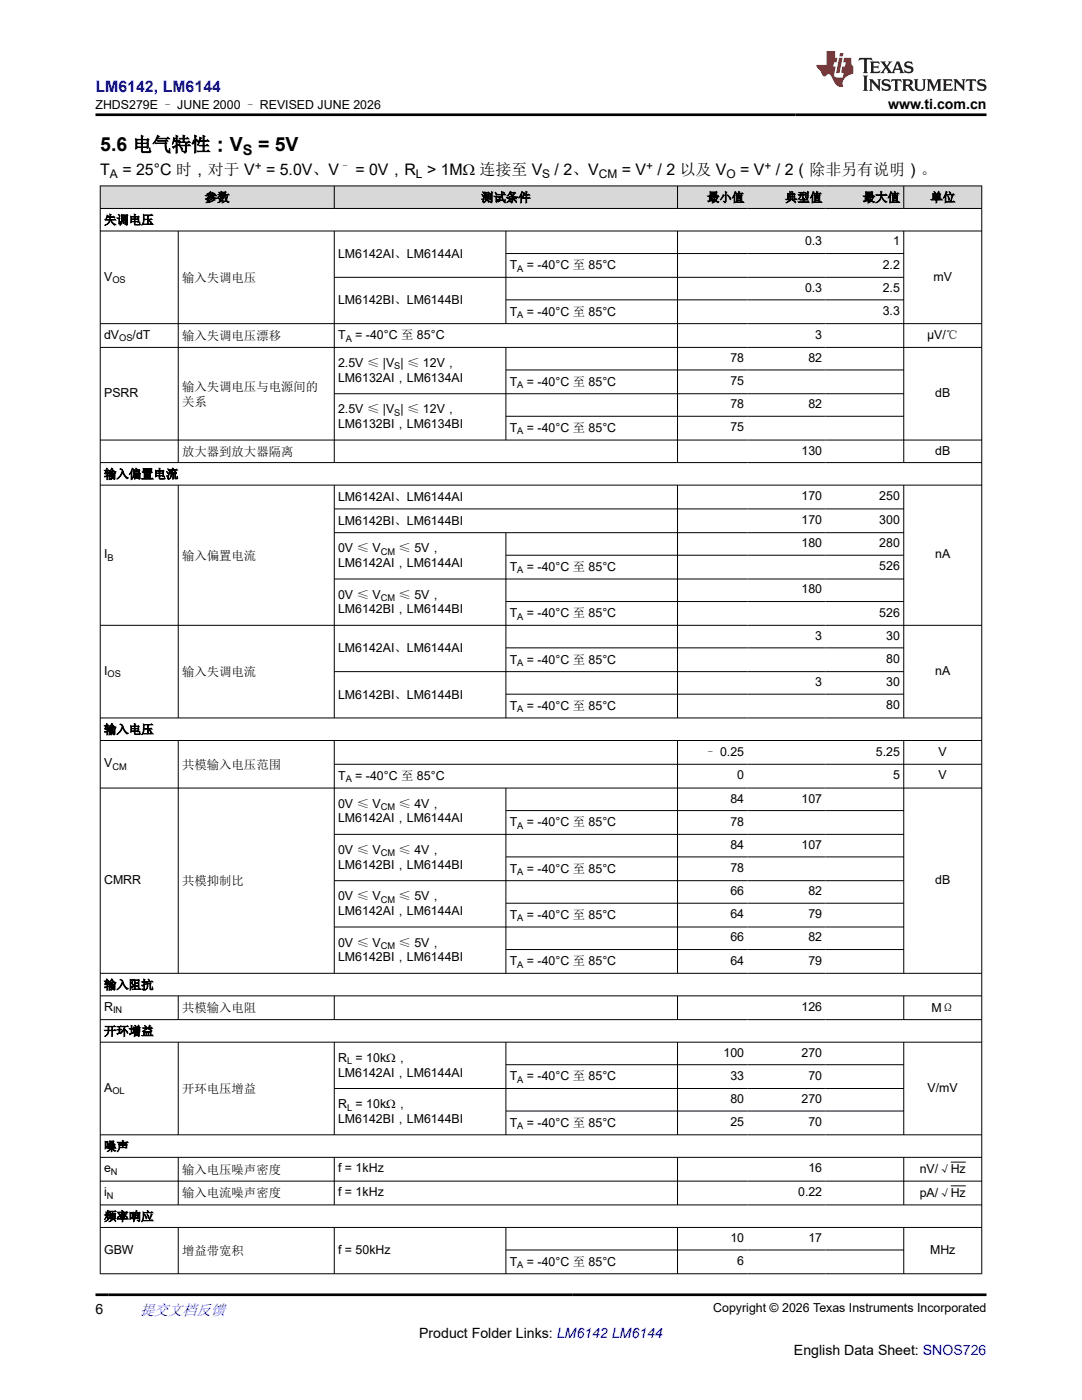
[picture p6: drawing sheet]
<svg xmlns="http://www.w3.org/2000/svg" width="216mm" height="279mm" viewBox="0 0 216 279" stroke-linecap="round" stroke-linejoin="round" font-family="sans-serif">
<g fill="#d8d8d8">
<path d="M20 37.1h175.9v4.5h-175.9z" fill-rule="evenodd"/>
<path d="M20.1 37.2h46.5v4.3h-46.5z" fill-rule="evenodd"/>
<path d="M66.8 37.2h68.3v4.3h-68.3z" fill-rule="evenodd"/>
<path d="M135.3 37.2h13.9v4.3h-13.9z" fill-rule="evenodd"/>
<path d="M149.2 37.2h15.6v4.3h-15.6z" fill-rule="evenodd"/>
<path d="M164.8 37.2h15.5v4.3h-15.5z" fill-rule="evenodd"/>
<path d="M180.4 37.2h15.4v4.3h-15.4z" fill-rule="evenodd"/>
</g>
<g fill="none" stroke="#000" stroke-width=".2">
<path d="M19.9 37.1h176.1M20 37v217.3M66.7 37v4.7M135.2 37v4.7M180.3 37v4.7M195.9 37v217.3M19.9 41.6h176.1M19.9 46.1h176.1M35.6 46.1v46.3M66.7 46.1v46.3M66.7 55.3h113.7M100.9 46.1v18.6"/>
<path d="M100.9 50.6h79.5M100.9 59.8h79.5M135.2 46.1v46.3M180.3 46.1v46.3M19.9 64.6h176.1M19.9 69.3h176.1M100.9 69.3v18.6M100.9 73.8h79.5M180.4 78.6h-113.7M19.9 87.8h176.1M19.9 92.3h176.1M19.9 96.8h176.1"/>
<path d="M35.6 96.8v46.5M66.7 96.8v46.5M100.9 83.1h79.5M135.2 96.8v46.5M180.3 96.8v46.5M66.7 101.6h113.7M66.7 106.3h113.7M100.9 106.3v37M100.9 110.8h79.5M180.4 115.6h-113.7M19.9 124.8h176.1M66.7 134h113.7"/>
<path d="M100.9 120.1h79.5M100.9 129.3h79.5M100.9 138.5h79.5M19.9 143.3h176.1M19.9 147.8h176.1M19.9 157.3h176.1M35.6 147.8v46.5M66.7 147.8v46.5M66.7 152.5h129.3M100.9 157.3v37M135.2 147.8v46.5M180.3 147.8v46.5"/>
<path d="M66.7 166.5h113.7M66.7 175.8h113.7M100.9 161.8h79.5M100.9 171h79.5M19.9 194.2h176.1M19.9 198.7h176.1M35.6 198.7v4.9M66.7 198.7v4.9M66.7 185h113.7M100.9 180.3h79.5M100.9 189.5h79.5M135.2 198.7v4.9"/>
<path d="M180.3 198.7v4.9M19.9 203.5h176.1M19.9 208h176.1M35.6 208v18.5M66.7 208v18.5M66.7 217.2h113.7M100.9 208v18.5M100.9 212.5h79.5M135.2 208v18.5M180.3 208v18.5M19.9 226.5h176.1M19.9 231h176.1"/>
<path d="M19.9 235.7h176.1M35.6 231v9.5M66.7 231v9.5M100.9 221.7h79.5M135.2 231v9.5M180.3 231v9.5M189.7 231.9h3M189.7 236.7h3M19.9 240.5h176.1M19.9 245h176.1M19.9 254.2h176.1M35.6 245v9.3"/>
<path d="M66.7 245v9.3M100.9 245v9.3M100.9 249.5h79.5M135.2 245v9.3M180.3 245v9.3"/>
</g>
<path d="M171.5 11.6l-.2 .5 .5-.2h.6v.1v2.2l-.2 .4h1l-.2-.4v-2.2v-.1h.5l.6 .2-.2-.5zM173.6 12.3l.2 .4v1.5l-.2 .4h1.9l.1-.6a1.08 1.08 0 0 1-1.3 .2v-.7h.6l.4 .2v-.7l-.4 .2h-.6v-.5l.2-.2a1 1 0 0 1 1 .3l-.1-.5zM175.7 12.3l.9 1.1-1 1.2h.9l-.2-.2 .5-.8 .4 .8-.2 .2h1.6l-.2-.2 .2-.5h.9l.1 .5-.1 .2h.9l-.2-.3-.8-2h-.5l-.9 2.2-.9-1.1 .9-1.1h-.8l.2 .2-.4 .6-.4-.6 .2-.2zM179 12.7l.4 1h-.7zM180.7 12.4a.65 .65 0 0 0-.2 .7 .65 .65 0 0 0 .6 .5l.6 .1 .1 .3a.79 .79 0 0 1-.7 .4 .79 .79 0 0 1-.7-.5l.1 .7 .2-.1a.93 .93 0 0 0 1.1 .1 .93 .93 0 0 0 .4-1 1.46 1.46 0 0 0-1.2-.6l-.1-.3a1.09 1.09 0 0 1 1.2 .2l-.2-.6-.1 .1-.5-.2zM172.2 15.1l.2 .4v2.2l-.2 .4h1l-.2-.4v-2.2l.2-.4zM173.4 15.8l.2 .4v1.5l-.2 .4h.8l-.3-.4 .1-1.3 1.6 1.8v-2l.2-.4h-.7l.1 .2 .1 1.1-1.2-1.3zM176.2 15.9a.65 .65 0 0 0-.2 .8 .65 .65 0 0 0 .6 .4l.6 .2 .1 .2a.79 .79 0 0 1-.7 .4 .79 .79 0 0 1-.7-.5l.1 .7 .2-.1a.93 .93 0 0 0 1.1 .1 .93 .93 0 0 0 .4-.9 1.46 1.46 0 0 0-1.2-.6l-.1-.4a1.09 1.09 0 0 1 1.2 .2l-.1-.6-.2 .1-.5-.1zM177.9 15.8l-.1 .6a.63 .63 0 0 1 .8-.3v1.6l-.3 .4h1l-.2-.4v-1.6a.66 .66 0 0 1 .8 .3l-.1-.6zM180 15.8l.2 .4v1.5l-.2 .4h1l-.2-.2-.1-.7h.5l.1 .2a.79 .79 0 0 0 1.2 .6l-1-.9a.61 .61 0 0 0 .6-.6 .61 .61 0 0 0-.5-.7zM180.8 16.1h.1a.47 .47 0 0 1 .5 .1 .47 .47 0 0 1 .1 .5l-.1 .1-.7 .1zM182.3 15.8l.2 .2a2.27 2.27 0 0 0 .4 2 1.04 1.04 0 0 0 1.7-.7v-1.3l.2-.2h-.8l.2 .4v1.1a.6 .6 0 0 1-.6 .6 .6 .6 0 0 1-.6-.6v-1.1l.3-.4zM184.9 15.8l.2 .4v1.5l-.2 .4h.8l-.3-.4v-1.4l.9 1.9 .9-1.9v1.4l-.3 .4h1l-.2-.4v-1.5l.2-.4h-.8l-.7 1.5-.6-1.5zM188.1 15.8l.2 .4v1.5l-.2 .4h1.9l.1-.6a1.09 1.09 0 0 1-1.3 .2v-.7h.6l.4 .2v-.6l-.4 .2h-.6v-.6l.2-.1a1.01 1.01 0 0 1 1 .3l-.1-.6zM190.2 15.8l.3 .4v1.5l-.3 .4h.8l-.2-.4v-1.3l1.6 1.8v-2l.2-.4h-.7l.2 .2v1.1l-1.2-1.3zM192.8 15.8l-.1 .6a.63 .63 0 0 1 .8-.3v1.6l-.3 .4h1l-.2-.4v-1.6a.66 .66 0 0 1 .8 .3l-.1-.6zM195.2 15.9a.65 .65 0 0 0-.2 .8 .65 .65 0 0 0 .6 .4l.6 .2 .2 .2a.79 .79 0 0 1-.7 .4 .79 .79 0 0 1-.7-.5l.1 .7 .2-.1a.93 .93 0 0 0 1 .1 .93 .93 0 0 0 .5-.9 1.46 1.46 0 0 0-1.3-.6v-.4a1.09 1.09 0 0 1 1.2 .2l-.2-.6-.2 .1-.5-.1z" fill="#231f20"/>
<path d="M164.9 10.2v2.8h-2l.1 .3 .8 1a.95 .95 0 0 0 1 .9 .59 .59 0 0 1 .5-.4 .59 .59 0 0 1 .5 .4l.4 .7a1.59 1.59 0 0 0 2.1 1.4 1.61 1.61 0 0 1 1-2.3l1-.3-.1-1.5a1.59 1.59 0 0 1-.3-1.7h-1.5l-.2 .9h.6l-.2 .9h-.5l-.2 1v.2l.4 .1-.1 .9h-.7a.73 .73 0 0 1-1-.7l.3-1.5h-.5l.1-.9h.5l.2-.9h-.5v-1.3zM167.4 11.5l-.6 3.1h.7l.6-3.1zM167.6 10.6l-.1 .6h.7l.1-.6z" fill="#ed1c24"/>
<path d="M19 22.9h177.8M19 258.4h177.8" fill="none" stroke="#000" stroke-width=".53"/>
<g font-size="3.9">
<text x="20" y="30.2">5.6 电气特性：V</text>
<text x="51.5" y="30.2">= 5V</text>
</g>
<text font-size="3.2" fill="#00f" x="19" y="18.3">LM6142, LM6144</text>
<g font-size="3.2">
<text x="20" y="34.9">T</text>
<text x="24.4" y="34.9">= 25°C 时，对于 V</text>
<text x="53.1" y="34.9">= 5.0V、V</text>
<text x="70.9" y="34.9">= 0V，R &gt; 1MΩ 连接至 V</text>
<text x="110.7" y="34.9">/ 2、V</text>
<text x="124.1" y="34.9">= V</text>
<text x="131.2" y="34.9">/ 2 以及 V</text>
<text x="147.7" y="34.9">= V</text>
<text x="154.8" y="34.9">/ 2（除非另有说明）。</text>
</g>
<text font-size="3" fill="#00f" x="27.9" y="262.4">提交文档反馈</text>
<text font-size="2.9" x="48.5" y="31">S</text>
<g font-size="2.8">
<text x="177.2" y="21.7">www.ti.com.cn</text>
<text x="19" y="262.1">6</text>
<text x="83.6" y="266.9">Product Folder Links: LM6142 LM6144</text>
<text x="158.4" y="270.3">English Data Sheet: SNOS726</text>
</g>
<g font-size="2.5">
<text x="19" y="21.8">ZHDS279E – JUNE 2000 – REVISED JUNE 2026</text>
<text x="40.9" y="40.2">参数</text>
<text x="96" y="40.2">测试条件</text>
<text x="141.1" y="40.2">最小值</text>
<text x="156.7" y="40.2">典型值</text>
<text x="172.2" y="40.2">最大值</text>
<text x="185.6" y="40.2">单位</text>
<text x="20.8" y="44.7">失调电压</text>
<text x="67.5" y="51.5">LM6142AI、LM6144AI</text>
<text x="101.7" y="53.7">T</text>
<text x="105.1" y="53.7">= -40°C 至 85°C</text>
<text x="160.6" y="49">0.3</text>
<text x="176.1" y="53.6">2.2</text>
<text x="178.2" y="49">1</text>
<text x="20.8" y="56">V</text>
<text x="36.3" y="56.2">输入失调电压</text>
<text x="160.6" y="58.2">0.3</text>
<text x="176.1" y="58.2">2.5</text>
<text x="186.3" y="56">mV</text>
<text x="67.5" y="60.7">LM6142BI、LM6144BI</text>
<text x="101.7" y="63">T</text>
<text x="105.1" y="63">= -40°C 至 85°C</text>
<text x="176.1" y="62.9">3.3</text>
<text x="20.8" y="67.6">dV</text>
<text x="26.5" y="67.6">/dT</text>
<text x="36.3" y="67.8">输入失调电压漂移</text>
<text x="67.5" y="67.7">T</text>
<text x="70.9" y="67.7">= -40°C 至 85°C</text>
<text x="162.7" y="67.6">3</text>
<text x="185" y="67.7">µV/℃</text>
<text x="36.3" y="78">输入失调电压与电源间的</text>
<text x="67.5" y="76.2">LM6132AI，LM6134AI</text>
<text x="67.5" y="73.2">2.5V ≤ |V | ≤ 12V，</text>
<text x="101.7" y="77">T</text>
<text x="105.1" y="77">= -40°C 至 85°C</text>
<text x="145.7" y="72.2">78</text>
<text x="145.7" y="76.8">75</text>
<text x="161.3" y="72.2">82</text>
<text x="20.8" y="79.2">PSRR</text>
<text x="36.3" y="80.9">关系</text>
<text x="67.5" y="82.5">2.5V ≤ |V | ≤ 12V，</text>
<text x="145.7" y="81.5">78</text>
<text x="161.3" y="81.5">82</text>
<text x="186.6" y="79.2">dB</text>
<text x="67.5" y="85.4">LM6132BI，LM6134BI</text>
<text x="101.7" y="86.2">T</text>
<text x="105.1" y="86.2">= -40°C 至 85°C</text>
<text x="145.7" y="86.1">75</text>
<text x="20.8" y="95.5">输入偏置电流</text>
<text x="36.3" y="91">放大器到放大器隔离</text>
<text x="159.9" y="90.7">130</text>
<text x="186.6" y="90.7">dB</text>
<text x="67.5" y="100">LM6142AI、LM6144AI</text>
<text x="159.9" y="99.8">170</text>
<text x="175.4" y="99.8">250</text>
<text x="67.5" y="104.7">LM6142BI、LM6144BI</text>
<text x="159.9" y="104.6">170</text>
<text x="175.4" y="104.6">300</text>
<text x="20.8" y="111.4">I</text>
<text x="36.3" y="111.7">输入偏置电流</text>
<text x="67.5" y="113.2">LM6142AI，LM6144AI</text>
<text x="67.5" y="110.2">0V ≤ V</text>
<text x="79.5" y="110.2">≤ 5V，</text>
<text x="101.7" y="113.9">T</text>
<text x="105.1" y="113.9">= -40°C 至 85°C</text>
<text x="159.9" y="109.2">180</text>
<text x="175.4" y="109.2">280</text>
<text x="175.4" y="113.8">526</text>
<text x="186.6" y="111.4">nA</text>
<text x="67.5" y="119.5">0V ≤ V</text>
<text x="79.5" y="119.5">≤ 5V，</text>
<text x="159.9" y="118.4">180</text>
<text x="67.5" y="122.4">LM6142BI，LM6144BI</text>
<text x="101.7" y="123.2">T</text>
<text x="105.1" y="123.2">= -40°C 至 85°C</text>
<text x="175.4" y="123.1">526</text>
<text x="67.5" y="130.2">LM6142AI、LM6144AI</text>
<text x="162.7" y="127.7">3</text>
<text x="176.8" y="127.7">30</text>
<text x="20.8" y="134.7">I</text>
<text x="36.3" y="134.9">输入失调电流</text>
<text x="101.7" y="132.4">T</text>
<text x="105.1" y="132.4">= -40°C 至 85°C</text>
<text x="162.7" y="136.9">3</text>
<text x="176.8" y="132.3">80</text>
<text x="176.8" y="136.9">30</text>
<text x="186.6" y="134.7">nA</text>
<text x="67.5" y="139.4">LM6142BI、LM6144BI</text>
<text x="101.7" y="141.7">T</text>
<text x="105.1" y="141.7">= -40°C 至 85°C</text>
<text x="176.8" y="141.6">80</text>
<text x="20.8" y="146.4">输入电压</text>
<text x="20.8" y="153.2">V</text>
<text x="36.3" y="153.4">共模输入电压范围</text>
<text x="67.5" y="155.7">T</text>
<text x="70.9" y="155.7">= -40°C 至 85°C</text>
<text x="140.5" y="150.9">– 0.25</text>
<text x="147.1" y="155.5">0</text>
<text x="174.8" y="150.8">5.25</text>
<text x="178.2" y="155.5">5</text>
<text x="187.3" y="150.8">V</text>
<text x="187.3" y="155.5">V</text>
<text x="67.5" y="161.2">0V ≤ V</text>
<text x="79.5" y="161.2">≤ 4V，</text>
<text x="145.7" y="160.2">84</text>
<text x="159.9" y="160.2">107</text>
<text x="67.5" y="164.1">LM6142AI，LM6144AI</text>
<text x="101.7" y="164.9">T</text>
<text x="105.1" y="164.9">= -40°C 至 85°C</text>
<text x="145.7" y="164.8">78</text>
<text x="67.5" y="173.4">LM6142BI，LM6144BI</text>
<text x="67.5" y="170.4">0V ≤ V</text>
<text x="79.5" y="170.4">≤ 4V，</text>
<text x="145.7" y="169.4">84</text>
<text x="159.9" y="169.4">107</text>
<text x="20.8" y="176.4">CMRR</text>
<text x="36.3" y="176.6">共模抑制比</text>
<text x="67.5" y="179.7">0V ≤ V</text>
<text x="79.5" y="179.7">≤ 5V，</text>
<text x="101.7" y="174.2">T</text>
<text x="105.1" y="174.2">= -40°C 至 85°C</text>
<text x="145.7" y="174">78</text>
<text x="145.7" y="178.6">66</text>
<text x="161.3" y="178.6">82</text>
<text x="186.6" y="176.4">dB</text>
<text x="67.5" y="182.6">LM6142AI，LM6144AI</text>
<text x="101.7" y="183.4">T</text>
<text x="105.1" y="183.4">= -40°C 至 85°C</text>
<text x="145.7" y="183.3">64</text>
<text x="161.3" y="183.3">79</text>
<text x="67.5" y="191.9">LM6142BI，LM6144BI</text>
<text x="67.5" y="188.9">0V ≤ V</text>
<text x="79.5" y="188.9">≤ 5V，</text>
<text x="145.7" y="187.9">66</text>
<text x="161.3" y="187.9">82</text>
<text x="20.8" y="197.4">输入阻抗</text>
<text x="101.7" y="192.6">T</text>
<text x="105.1" y="192.6">= -40°C 至 85°C</text>
<text x="145.7" y="192.5">64</text>
<text x="161.3" y="192.5">79</text>
<text x="20.8" y="201.8">R</text>
<text x="36.3" y="202">共模输入电阻</text>
<text x="159.9" y="201.8">126</text>
<text x="185.9" y="201.9">MΩ</text>
<text x="20.8" y="206.6">开环增益</text>
<text x="67.5" y="211.9">R = 10kΩ，</text>
<text x="67.5" y="214.9">LM6142AI，LM6144AI</text>
<text x="101.7" y="215.6">T</text>
<text x="105.1" y="215.6">= -40°C 至 85°C</text>
<text x="144.4" y="210.9">100</text>
<text x="145.7" y="215.5">33</text>
<text x="159.9" y="210.9">270</text>
<text x="161.3" y="215.5">70</text>
<text x="20.8" y="217.9">A</text>
<text x="36.3" y="218.1">开环电压增益</text>
<text x="67.5" y="221.1">R = 10kΩ，</text>
<text x="145.7" y="220.1">80</text>
<text x="159.9" y="220.1">270</text>
<text x="185.1" y="217.9">V/mV</text>
<text x="67.5" y="224.1">LM6142BI，LM6144BI</text>
<text x="101.7" y="224.9">T</text>
<text x="105.1" y="224.9">= -40°C 至 85°C</text>
<text x="145.7" y="224.7">25</text>
<text x="161.3" y="224.7">70</text>
<text x="20.8" y="229.6">噪声</text>
<text x="20.8" y="234">e</text>
<text x="67.5" y="234">f = 1kHz</text>
<text x="161.3" y="234">16</text>
<text x="20.8" y="238.7">i</text>
<text x="36.3" y="234.2">输入电压噪声密度</text>
<text x="36.3" y="239">输入电流噪声密度</text>
<text x="67.5" y="238.7">f = 1kHz</text>
<text x="159.3" y="238.7">0.22</text>
<text x="183.5" y="234.1">nV/√Hz</text>
<text x="183.5" y="238.9">pA/√Hz</text>
<text x="20.8" y="243.6">频率响应</text>
<text x="20.8" y="250.2">GBW</text>
<text x="36.3" y="250.5">增益带宽积</text>
<text x="67.5" y="250.2">f = 50kHz</text>
<text x="145.7" y="247.9">10</text>
<text x="161.3" y="247.9">17</text>
<text x="185.6" y="250.2">MHz</text>
<text x="101.7" y="252.6">T</text>
<text x="105.1" y="252.6">= -40°C 至 85°C</text>
<text x="147.1" y="252.5">6</text>
<text x="142.3" y="261.8">Copyright © 2026 Texas Instruments Incorporated</text>
</g>
<g font-size="2.4">
<text x="21.9" y="35.5">A</text>
<text x="50.8" y="33.8">+</text>
<text x="67.7" y="33.8">–</text>
<text x="83" y="35.5">L</text>
<text x="108.2" y="35.5">S</text>
<text x="119.5" y="35.5">CM</text>
<text x="128.9" y="33.8">+</text>
<text x="145" y="35.5">O</text>
<text x="152.6" y="33.8">+</text>
</g>
<g font-size="1.9">
<text x="22.4" y="56.5">OS</text>
<text x="103.2" y="54.2">A</text>
<text x="103.2" y="63.5">A</text>
<text x="23.8" y="68.1">OS</text>
<text x="69" y="68.2">A</text>
<text x="78.7" y="73.7">S</text>
<text x="103.2" y="77.5">A</text>
<text x="78.7" y="83">S</text>
<text x="103.2" y="86.7">A</text>
<text x="21.5" y="111.9">B</text>
<text x="76" y="110.7">CM</text>
<text x="76" y="120">CM</text>
<text x="103.2" y="114.4">A</text>
<text x="103.2" y="123.7">A</text>
<text x="21.5" y="135.2">OS</text>
<text x="103.2" y="132.9">A</text>
<text x="103.2" y="142.2">A</text>
<text x="22.4" y="153.7">CM</text>
<text x="69" y="156.2">A</text>
<text x="76" y="161.7">CM</text>
<text x="103.2" y="165.4">A</text>
<text x="76" y="170.9">CM</text>
<text x="103.2" y="174.6">A</text>
<text x="76" y="180.2">CM</text>
<text x="103.2" y="183.9">A</text>
<text x="76" y="189.4">CM</text>
<text x="103.2" y="193.1">A</text>
<text x="22.6" y="202.3">IN</text>
<text x="69.2" y="212.4">L</text>
<text x="22.4" y="218.4">OL</text>
<text x="69.2" y="221.6">L</text>
<text x="103.2" y="216.1">A</text>
<text x="103.2" y="225.4">A</text>
<text x="21.3" y="239.2">N</text>
<text x="22.1" y="234.5">N</text>
<text x="103.2" y="253.1">A</text>
</g>
</svg>
